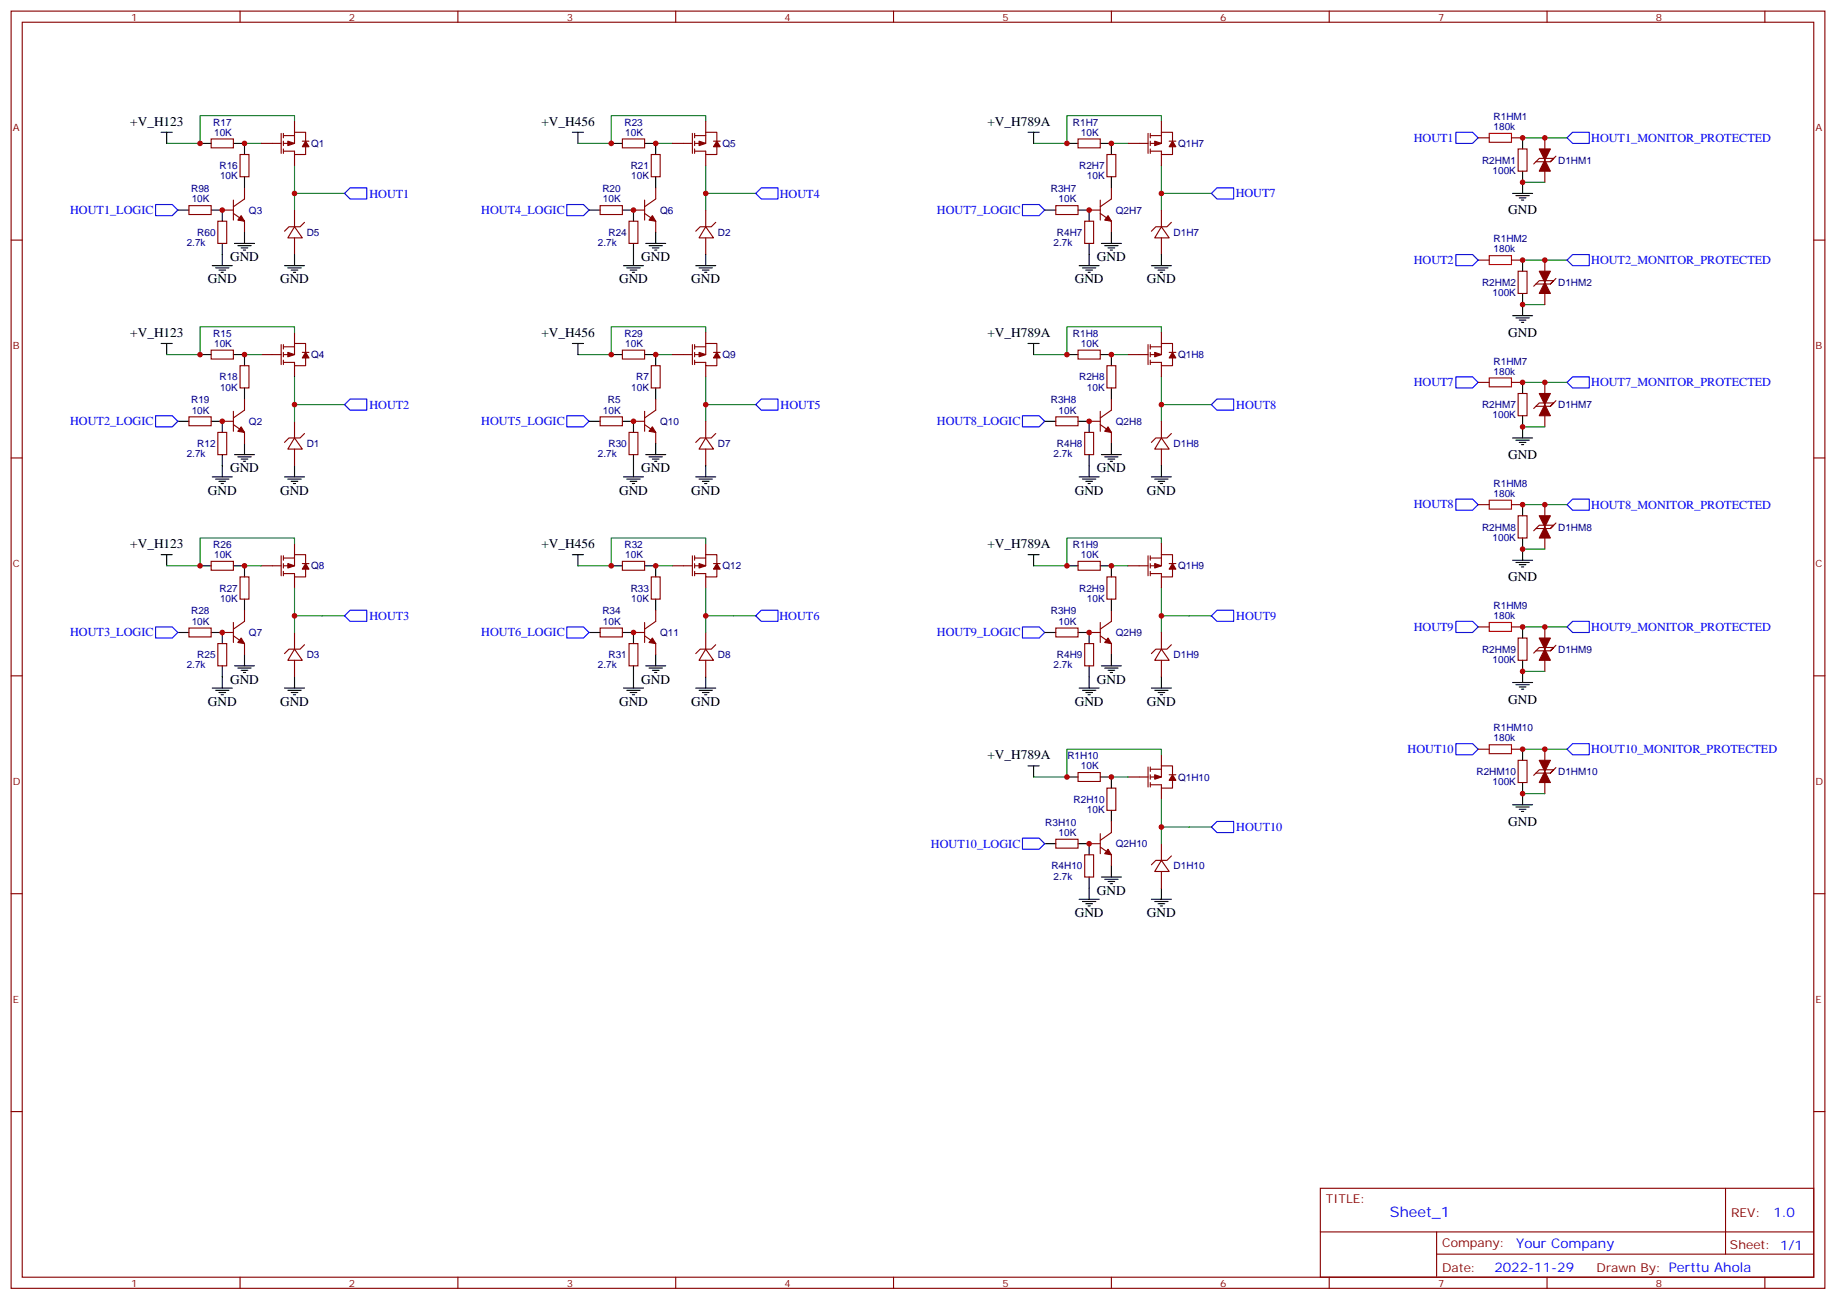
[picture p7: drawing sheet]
<svg xmlns="http://www.w3.org/2000/svg" width="583mm" height="413mm" viewBox="0 0 583 413" stroke-linecap="round" stroke-linejoin="round" font-family="sans-serif">
<g fill="none" stroke="#870000" stroke-width=".35">
<path d="M3.5 3.5h575.8v405.4h-575.8zM7.1 7.1h568.6v398.2h-568.6zM76.2 3.5v3.6M145.3 3.5v3.6M214.5 3.5v3.6M283.6 3.5v3.6M352.8 3.5v3.6M421.9 3.5v3.6M491.1 3.5v3.6M560.2 3.5v3.6M93.5 38.5v3.5M224 38.5v3.5"/>
<path d="M368.7 38.5v3.5M67 44.1h7.1v2.8h-7.1zM76.2 49h2.8v7.1h-2.8zM77.6 59.6v3.5l-3.5 2.5M82.9 45.5h6.4M89.3 42.3v6.4M90 42.3v1.4M90 44.8v1.4M90 47.3v1.4M90 43h3.5M93.5 42h3.5v2.8M93.5 42v3.5h-3.5"/>
<path d="M93.5 49v3.6M96 44.8h2.1M97 46.6v2.4h-3.5v-1h-3.5M197.6 44.1h7v2.8h-7zM206.7 49h2.8v7.1h-2.8zM208.1 59.6v3.5l-3.5 2.5M213.4 45.5h6.4M219.8 42.3v6.4M220.5 42.3v1.4M220.5 44.8v1.4M220.5 47.3v1.4M220.5 43h3.5"/>
<path d="M224 42h3.5v2.8M224 42v3.5h-3.5M224 49v3.6M226.5 44.8h2.1M227.5 46.6v2.4h-3.5v-1h-3.5M342.2 44.1h7v2.8h-7zM351.4 49h2.8v7.1h-2.8zM352.8 59.6v3.5l-3.6 2.5M358.1 45.5h6.3M364.4 42.3v6.4M365.1 43h3.6M365.1 42.3v1.4"/>
<path d="M365.1 44.8v1.4M365.1 47.3v1.4M368.7 42h3.5v2.8M368.7 42v3.5h-3.6M368.7 49v3.6M371.1 44.8h2.1M372.2 46.6v2.4h-3.5v-1h-3.6M469.2 43.7h3.5M479.8 43.7h3.5M481.9 47.3h2.8v7h-2.8zM490.4 43.7v3.6M490.4 54.3v3.6"/>
<path d="M492.1 51.3l1.1-1-1.1 1h-4.6l-.7 .7M493.9 49.6l-.7 .7h-4.6l-1.1 1M3.5 76.2h3.6M60 65.3h7v2.8h-7zM69.1 70.2h2.9v7.1h-2.9zM70.6 66.7h3.5M74.1 67.7l3.5 2.5v3.5M74.1 63.5v6.3M93.5 72l2.5 3.5h-4.6zM93.5 66.7v5.3M93.5 75.5v5.3M96.7 70.6l-1.5 1.4h-3.5l-1.4 1.4"/>
<path d="M190.5 65.3h7.1v2.8h-7.1zM199.7 70.2h2.8v7.1h-2.8zM201.1 66.7h3.5M204.6 67.7l3.5 2.5v3.5M204.6 63.5v6.3M224 72l2.5 3.5h-4.6zM224 66.7v5.3M224 75.5v5.3M227.2 70.6l-1.4 1.4h-3.6l-1.4 1.4M335.1 65.3h7.1v2.8h-7.1zM344.3 70.2h2.8v7.1h-2.8zM345.7 66.7h3.5"/>
<path d="M349.2 67.7l3.6 2.5v3.5M349.2 63.5v6.3M368.7 72l2.4 3.5h-4.6zM368.7 66.7v5.3M368.7 75.5v5.3M371.8 70.6l-1.4 1.4h-3.5l-1.4 1.4M575.7 76.2h3.6M469.2 82.5h3.5M479.8 82.5h3.5M481.9 86.1h2.8v7h-2.8zM490.4 82.5v3.6M490.4 93.1v3.6"/>
<path d="M492.1 90.1l1.1-1-1.1 1h-4.6l-.7 .7M493.9 88.4l-.7 .7h-4.6l-1.1 1M67 111.1h7.1v2.8h-7.1zM76.2 116.1h2.8v7h-2.8zM82.9 112.5h6.4M89.3 109.4v6.3M90 110.1h3.5M90 109.4v1.4M90 111.8v1.4M90 114.3v1.4M93.5 109h3.5v2.8M93.5 109v3.5h-3.5"/>
<path d="M93.5 105.5v3.5M93.5 116.1v3.5M96 111.8h2.1M97 113.6v2.5h-3.5v-1.1h-3.5M197.6 111.1h7v2.8h-7zM206.7 116.1h2.8v7h-2.8zM213.4 112.5h6.4M219.8 109.4v6.3M220.5 109.4v1.4M220.5 111.8v1.4M220.5 114.3v1.4M220.5 110.1h3.5"/>
<path d="M224 109h3.5v2.8M224 109v3.5h-3.5M224 105.5v3.5M224 116.1v3.5M226.5 111.8h2.1M227.5 113.6v2.5h-3.5v-1.1h-3.5M342.2 111.1h7v2.8h-7zM351.4 116.1h2.8v7h-2.8zM358.1 112.5h6.3M364.4 109.4v6.3M365.1 110.1h3.6M365.1 109.4v1.4"/>
<path d="M365.1 111.8v1.4M365.1 114.3v1.4M368.7 109h3.5v2.8M368.7 109v3.5h-3.6M368.7 105.5v3.5M368.7 116.1v3.5M371.1 111.8h2.1M372.2 113.6v2.5h-3.5v-1.1h-3.6M60 132.3h7v2.8h-7zM69.1 137.2h2.9v7.1h-2.9zM70.6 133.7h3.5M74.1 134.8l3.5 2.4v3.6"/>
<path d="M74.1 130.5v6.4M77.6 126.6v3.6l-3.5 2.4M93.5 139l2.5 3.5h-4.6zM93.5 133.7v5.3M96.7 137.6l-1.5 1.4h-3.5l-1.4 1.4M190.5 132.3h7.1v2.8h-7.1zM199.7 137.2h2.8v7.1h-2.8zM201.1 133.7h3.5M204.6 134.8l3.5 2.4v3.6M204.6 130.5v6.4M208.1 126.6v3.6l-3.5 2.4M224 139l2.5 3.5h-4.6z"/>
<path d="M224 133.7v5.3M227.2 137.6l-1.4 1.4h-3.6l-1.4 1.4M335.1 132.3h7.1v2.8h-7.1zM344.3 137.2h2.8v7.1h-2.8zM345.7 133.7h3.5M349.2 134.8l3.6 2.4v3.6M349.2 130.5v6.4M352.8 126.6v3.6l-3.6 2.4M368.7 139l2.4 3.5h-4.6zM368.7 133.7v5.3M371.8 137.6l-1.4 1.4h-3.5l-1.4 1.4M469.2 121.4h3.5"/>
<path d="M479.8 121.4h3.5M481.9 124.9h2.8v7h-2.8zM490.4 121.4v3.5M490.4 131.9v3.6M492.1 128.9l1.1-1-1.1 1h-4.6l-.7 .7M493.9 127.2l-.7 .7h-4.6l-1.1 1M3.5 145.3h3.6M93.5 142.5v5.3M224 142.5v5.3M368.7 142.5v5.3M575.7 145.3h3.6M67 178.2h7.1v2.8h-7.1z"/>
<path d="M82.9 179.6h6.4M89.3 176.4v6.3M90 177.1h3.5M90 176.4v1.4M90 178.9v1.4M93.5 176h3.5v2.9M93.5 176v3.6h-3.5M93.5 172.5v3.5M96 178.9h2.1M197.6 178.2h7v2.8h-7zM213.4 179.6h6.4M219.8 176.4v6.3"/>
<path d="M220.5 177.1h3.5M220.5 176.4v1.4M220.5 178.9v1.4M224 176h3.5v2.9M224 176v3.6h-3.5M224 172.5v3.5M226.5 178.9h2.1M342.2 178.2h7v2.8h-7zM358.1 179.6h6.3M364.4 176.4v6.3M365.1 177.1h3.6M365.1 176.4v1.4"/>
<path d="M365.1 178.9v1.4M368.7 176h3.5v2.9M368.7 176v3.6h-3.6M368.7 172.5v3.5M371.1 178.9h2.1M469.2 160.2h3.5M479.8 160.2h3.5M481.9 163.7h2.8v7h-2.8zM490.4 160.2v3.5M490.4 170.7v3.6M492.1 167.7l1.1-1-1.1 1h-4.6l-.7 .8M493.9 166l-.7 .7h-4.6l-1.1 1"/>
<path d="M60 199.3h7v2.8h-7zM74.1 197.6v6.3M76.2 183.1h2.8v7h-2.8zM77.6 193.7v3.5l-3.5 2.5M90 181.3v1.4M93.5 183.1v3.5M97 180.6v2.5h-3.5v-1.1h-3.5M190.5 199.3h7.1v2.8h-7.1zM204.6 197.6v6.3M206.7 183.1h2.8v7h-2.8zM208.1 193.7v3.5l-3.5 2.5M220.5 181.3v1.4"/>
<path d="M224 183.1v3.5M227.5 180.6v2.5h-3.5v-1.1h-3.5M335.1 199.3h7.1v2.8h-7.1zM349.2 197.6v6.3M351.4 183.1h2.8v7h-2.8zM352.8 193.7v3.5l-3.6 2.5M365.1 181.3v1.4M368.7 183.1v3.5M372.2 180.6v2.5h-3.5v-1.1h-3.6M469.2 199h3.5M479.8 199h3.5M490.4 199v3.5"/>
<path d="M3.5 214.5h3.6M69.1 204.3h2.9v7h-2.9zM70.6 200.7h3.5M74.1 201.8l3.5 2.5v3.5M93.5 206l2.5 3.5h-4.6zM93.5 200.7v5.3M93.5 209.5v5.3M96.7 204.6l-1.5 1.4h-3.5l-1.4 1.4M199.7 204.3h2.8v7h-2.8zM201.1 200.7h3.5M204.6 201.8l3.5 2.5v3.5M224 206l2.5 3.5h-4.6z"/>
<path d="M224 200.7v5.3M224 209.5v5.3M227.2 204.6l-1.4 1.4h-3.6l-1.4 1.4M344.3 204.3h2.8v7h-2.8zM345.7 200.7h3.5M349.2 201.8l3.6 2.5v3.5M368.7 206l2.4 3.5h-4.6zM368.7 200.7v5.3M368.7 209.5v5.3M371.8 204.6l-1.4 1.4h-3.5l-1.4 1.4M481.9 202.5h2.8v7h-2.8zM490.4 209.5v3.6"/>
<path d="M492.1 206.6l1.1-1.1-1.1 1.1h-4.6l-.7 .7M493.9 204.8l-.7 .7h-4.6l-1.1 1.1M575.7 214.5h3.6M368.7 239.5v3.6M469.2 237.8h3.5M479.8 237.8h3.5M490.4 237.8v3.5M342.2 245.2h7v2.8h-7zM351.4 250.1h2.8v7.1h-2.8zM358.1 246.6h6.3M364.4 243.4v6.4M365.1 243.4v1.4"/>
<path d="M365.1 245.9v1.4M365.1 248.4v1.4M365.1 244.1h3.6M368.7 243.1h3.5v2.8M368.7 243.1v3.5h-3.6M368.7 250.1v3.5M371.1 245.9h2.1M372.2 247.6v2.5h-3.5v-1h-3.6M481.9 241.3h2.8v7.1h-2.8zM490.4 248.4v3.5M492.1 245.4l1.1-1.1-1.1 1.1h-4.6l-.7 .7M493.9 243.6l-.7 .7h-4.6l-1.1 1.1"/>
<path d="M335.1 266.3h7.1v2.9h-7.1zM344.3 271.3h2.8v7h-2.8zM345.7 267.8h3.5M349.2 268.8l3.6 2.5v3.5M349.2 264.6v6.3M352.8 260.7v3.5l-3.6 2.5M368.7 273l2.4 3.6h-4.6zM368.7 267.8v5.2M368.7 276.6v5.3M371.8 271.6l-1.4 1.4h-3.5l-1.4 1.5M3.5 283.6h3.6M575.7 283.6h3.6"/>
<path d="M3.5 352.8h3.6M575.7 352.8h3.6M419.1 377.1h156.6v28.2h-156.6zM547.7 377.1v20.9M419.1 391h156.5M456 398h119.6M456 391v14.1M76.2 405.3v3.6M145.3 405.3v3.6M214.5 405.3v3.6M283.6 405.3v3.6M352.8 405.3v3.6"/>
<path d="M421.9 405.3v3.6M491.1 405.3v3.6M560.2 405.3v3.6"/>
</g>
<g fill="none" stroke="#000" stroke-width=".35">
<path d="M51.2 42h3.5M52.9 42v3.5M63.5 45.5h3.5M74.1 45.5h3.5v3.5M77.6 56.1v3.5M181.7 42h3.5M183.4 42v3.5M194 45.5h3.6M204.6 45.5h3.5v3.5M208.1 56.1v3.5M326.3 42h3.5M328.1 42v3.5"/>
<path d="M338.7 45.5h3.5M349.2 45.5h3.6v3.5M352.8 56.1v3.5M483.3 43.7v3.6M483.3 54.3v7.1M56.4 66.7h3.6M67 66.7h3.6v3.5M70.6 77.3v7M74.4 77.3h6.4M75.5 78h4.2M76.6 78.7h2.1M77.3 79.4h.7"/>
<path d="M77.6 73.7v3.6M187 66.7h3.5M197.6 66.7h3.5v3.5M201.1 77.3v7M205 77.3h6.3M206 78h4.3M207.1 78.7h2.1M207.8 79.4h.7M208.1 73.7v3.6M331.6 66.7h3.5M342.2 66.7h3.5v3.5M345.7 77.3v7"/>
<path d="M349.6 77.3h6.4M350.7 78h4.2M351.7 78.7h2.1M352.4 79.4h.7M352.8 73.7v3.6M480.1 61.4h6.4M481.2 62.1h4.2M482.2 62.8h2.2M483 63.5h.7M67.4 84.3h6.3M68.4 85h4.3M69.5 85.7h2.1"/>
<path d="M70.2 86.4h.7M90.3 84.3h6.4M91.4 85h4.2M92.4 85.7h2.1M93.1 86.4h.7M93.5 80.8v3.5M197.9 84.3h6.4M199 85h4.2M200 85.7h2.1M200.7 86.4h.7M220.8 84.3h6.4M221.9 85h4.2"/>
<path d="M223 85.7h2.1M223.7 86.4h.7M224 80.8v3.5M342.5 84.3h6.4M343.6 85h4.2M344.7 85.7h2.1M345.4 86.4h.7M365.5 84.3h6.3M366.5 85h4.3M367.6 85.7h2.1M368.3 86.4h.7M368.7 80.8v3.5"/>
<path d="M483.3 82.5v3.6M483.3 93.1v7.1M51.2 109h3.5M52.9 109v3.5M63.5 112.5h3.5M74.1 112.5h3.5v3.6M181.7 109h3.5M183.4 109v3.5M194 112.5h3.6M204.6 112.5h3.5v3.6M326.3 109h3.5M328.1 109v3.5"/>
<path d="M338.7 112.5h3.5M349.2 112.5h3.6v3.6M480.1 100.2h6.4M481.2 100.9h4.2M482.2 101.6h2.2M483 102.3h.7M56.4 133.7h3.6M67 133.7h3.6v3.5M77.6 123.1v3.5M187 133.7h3.5M197.6 133.7h3.5v3.5M208.1 123.1v3.5"/>
<path d="M331.6 133.7h3.5M342.2 133.7h3.5v3.5M352.8 123.1v3.5M480.1 139h6.4M481.2 139.7h4.2M483.3 121.4v3.5M483.3 131.9v7.1M67.4 151.3h6.3M68.4 152h4.3M69.5 152.8h2.1M70.2 153.5h.7M70.6 144.3v7"/>
<path d="M74.4 144.3h6.4M75.5 145h4.2M76.6 145.7h2.1M77.3 146.4h.7M77.6 140.8v3.5M90.3 151.3h6.4M91.4 152h4.2M92.4 152.8h2.1M93.1 153.5h.7M93.5 147.8v3.5M197.9 151.3h6.4M199 152h4.2"/>
<path d="M200 152.8h2.1M200.7 153.5h.7M201.1 144.3v7M205 144.3h6.3M206 145h4.3M207.1 145.7h2.1M207.8 146.4h.7M208.1 140.8v3.5M220.8 151.3h6.4M221.9 152h4.2M223 152.8h2.1M223.7 153.5h.7"/>
<path d="M224 147.8v3.5M342.5 151.3h6.4M343.6 152h4.2M344.7 152.8h2.1M345.4 153.5h.7M345.7 144.3v7M349.6 144.3h6.4M350.7 145h4.2M351.7 145.7h2.1M352.4 146.4h.7M352.8 140.8v3.5M365.5 151.3h6.3"/>
<path d="M366.5 152h4.3M367.6 152.8h2.1M368.3 153.5h.7M368.7 147.8v3.5M482.2 140.4h2.2M483 141.1h.7M51.2 176h3.5M52.9 176v3.6M63.5 179.6h3.5M74.1 179.6h3.5v3.5M181.7 176h3.5M183.4 176v3.6"/>
<path d="M194 179.6h3.6M204.6 179.6h3.5v3.5M326.3 176h3.5M328.1 176v3.6M338.7 179.6h3.5M349.2 179.6h3.6v3.5M480.1 177.8h6.4M481.2 178.5h4.2M482.2 179.2h2.2M483 179.9h.7M483.3 160.2v3.5M483.3 170.7v7.1"/>
<path d="M77.6 190.1v3.6M208.1 190.1v3.6M352.8 190.1v3.6M483.3 199v3.5M56.4 200.7h3.6M67 200.7h3.6v3.6M67.4 218.4h6.3M68.4 219.1h4.3M69.5 219.8h2.1M70.6 211.3v7.1M74.4 211.3h6.4M75.5 212h4.2"/>
<path d="M76.6 212.7h2.1M77.3 213.4h.7M77.6 207.8v3.5M90.3 218.4h6.4M91.4 219.1h4.2M92.4 219.8h2.1M93.5 214.8v3.6M187 200.7h3.5M197.6 200.7h3.5v3.6M197.9 218.4h6.4M199 219.1h4.2M200 219.8h2.1"/>
<path d="M201.1 211.3v7.1M205 211.3h6.3M206 212h4.3M207.1 212.7h2.1M207.8 213.4h.7M208.1 207.8v3.5M220.8 218.4h6.4M221.9 219.1h4.2M223 219.8h2.1M224 214.8v3.6M331.6 200.7h3.5M342.2 200.7h3.5v3.6"/>
<path d="M342.5 218.4h6.4M343.6 219.1h4.2M344.7 219.8h2.1M345.7 211.3v7.1M349.6 211.3h6.4M350.7 212h4.2M351.7 212.7h2.1M352.4 213.4h.7M352.8 207.8v3.5M365.5 218.4h6.3M366.5 219.1h4.3M367.6 219.8h2.1"/>
<path d="M368.7 214.8v3.6M480.1 216.6h6.4M481.2 217.3h4.2M482.2 218h2.2M483 218.7h.7M483.3 209.5v7.1M70.2 220.5h.7M93.1 220.5h.7M200.7 220.5h.7M223.7 220.5h.7M345.4 220.5h.7M368.3 220.5h.7"/>
<path d="M483.3 237.8v3.5M326.3 243.1h3.5M328.1 243.1v3.5M338.7 246.6h3.5M349.2 246.6h3.6v3.5M352.8 257.2v3.5M480.1 255.4h6.4M481.2 256.1h4.2M482.2 256.8h2.2M483 257.5h.7M483.3 248.4v7M331.6 267.8h3.5"/>
<path d="M342.2 267.8h3.5v3.5M345.7 278.3v7.1M349.6 278.3h6.4M350.7 279h4.2M351.7 279.8h2.1M352.8 274.8v3.5M342.5 285.4h6.4M343.6 286.1h4.2M344.7 286.8h2.1M345.4 287.5h.7M352.4 280.5h.7M365.5 285.4h6.3"/>
<path d="M366.5 286.1h4.3M367.6 286.8h2.1M368.3 287.5h.7M368.7 281.9v3.5"/>
</g>
<g fill="none" stroke="#008700" stroke-width=".35">
<path d="M93.5 38.5v-1.8h-30v8.8h-10.6M224 38.5v-1.8h-30v8.8h-10.6M368.7 38.5v-1.8h-30v8.8h-10.6M77.6 45.5h5.3M93.5 52.6v14.1M208.1 45.5h5.3M224 52.6v14.1M352.8 45.5h5.3M368.7 52.6v14.1M483.3 43.7h14.1M483.3 57.9h7.1M93.5 61.4h15.9"/>
<path d="M224 61.4h15.9M368.7 61.4h15.8M483.3 96.7h7.1M483.3 82.5h14.1M77.6 112.5h5.3M93.5 105.5v-1.8h-30v8.8h-10.6M93.5 119.6v14.1M208.1 112.5h5.3M224 105.5v-1.8h-30v8.8h-10.6M224 119.6v14.1M352.8 112.5h5.3M368.7 105.5v-1.8h-30v8.8h-10.6"/>
<path d="M368.7 119.6v14.1M93.5 128.4h15.9M224 128.4h15.9M368.7 128.4h15.8M483.3 121.4h14.1M483.3 135.5h7.1M77.6 179.6h5.3M93.5 172.5v-1.8h-30v8.9h-10.6M208.1 179.6h5.3M224 172.5v-1.8h-30v8.9h-10.6M352.8 179.6h5.3M368.7 172.5v-1.8h-30v8.9h-10.6"/>
<path d="M483.3 160.2h14.1M483.3 174.3h7.1M93.5 195.4h15.9M93.5 186.6v14.1M224 195.4h15.9M224 186.6v14.1M368.7 195.4h15.8M368.7 186.6v14.1M483.3 199h14.1M483.3 213.1h7.1M368.7 239.5v-1.7h-30v8.8h-10.6M483.3 237.8h14.1"/>
<path d="M352.8 246.6h5.3M368.7 253.6v14.2M483.3 251.9h7.1M368.7 262.5h15.8"/>
</g>
<g fill="#870000" stroke="#870000" stroke-width=".35">
<path d="M221.9 178.9l2.1 .7-2.1 .7z"/>
<path d="M227.5 178.9l1.1 1.7h-2.1z"/>
<path d="M207.1 202.5l1 1.8-2.1-.4z"/>
<path d="M207.1 135.5l1 1.7-2.1-.3z"/>
<path d="M221.9 111.8l2.1 .7-2.1 .7z"/>
<path d="M227.5 111.8l1.1 1.8h-2.1z"/>
<path d="M91.4 178.9l2.1 .7-2.1 .7z"/>
<path d="M97 178.9l1.1 1.7h-2.1z"/>
<path d="M76.6 202.5l1 1.8-2.1-.4z"/>
<path d="M207.1 68.4l1 1.8-2.1-.4z"/>
<path d="M221.9 44.8l2.1 .7-2.1 .7z"/>
<path d="M227.5 44.8l1.1 1.8h-2.1z"/>
<path d="M91.4 111.8l2.1 .7-2.1 .7z"/>
<path d="M97 111.8l1.1 1.8h-2.1z"/>
<path d="M76.6 135.5l1 1.7-2.1-.3z"/>
<path d="M76.6 68.4l1 1.8-2.1-.4z"/>
<path d="M91.4 44.8l2.1 .7-2.1 .7z"/>
<path d="M97 44.8l1.1 1.8h-2.1z"/>
<path d="M351.7 68.4l1.1 1.8-2.1-.4z"/>
<path d="M366.5 44.8l2.2 .7-2.2 .7z"/>
<path d="M372.2 44.8l1 1.8h-2.1z"/>
<path d="M351.7 135.5l1.1 1.7-2.1-.3z"/>
<path d="M366.5 111.8l2.2 .7-2.2 .7z"/>
<path d="M372.2 111.8l1 1.8h-2.1z"/>
<path d="M351.7 202.5l1.1 1.8-2.1-.4z"/>
<path d="M366.5 178.9l2.2 .7-2.2 .7z"/>
<path d="M372.2 178.9l1 1.7h-2.1z"/>
<path d="M366.5 245.9l2.2 .7-2.2 .7z"/>
<path d="M372.2 245.9l1 1.7h-2.1z"/>
<path d="M351.7 269.5l1.1 1.8-2.1-.4z"/>
<path d="M490.4 89.6l1.7 3.5h-3.5z"/>
<path d="M488.6 86.1h3.5l-1.7 3.5z"/>
<path d="M490.4 50.8l1.7 3.5h-3.5z"/>
<path d="M488.6 47.3h3.5l-1.7 3.5z"/>
<path d="M490.4 128.4l1.7 3.5h-3.5z"/>
<path d="M488.6 124.9h3.5l-1.7 3.5z"/>
<path d="M490.4 167.2l1.7 3.5h-3.5z"/>
<path d="M488.6 163.7h3.5l-1.7 3.5z"/>
<path d="M490.4 206l1.7 3.5h-3.5z"/>
<path d="M488.6 202.5h3.5l-1.7 3.5z"/>
<path d="M490.4 244.8l1.7 3.6h-3.5z"/>
<path d="M488.6 241.3h3.5l-1.7 3.5z"/>
</g>
<g fill="none" stroke="#00f" stroke-width=".35">
<path d="M241.7 59.6h5.2v3.5h-5.2l-1.8-1.7zM462.1 42h5.3l1.8 1.7-1.8 1.8h-5.3zM499.2 42h5.3v3.5h-5.3l-1.8-1.8zM49.4 64.9h5.3l1.7 1.8-1.7 1.7h-5.3zM109.4 61.4l1.7-1.8h5.3v3.5h-5.3zM179.9 64.9h5.3l1.8 1.8-1.8 1.7h-5.3zM324.6 64.9h5.2l1.8 1.8-1.8 1.7h-5.2zM384.5 61.4l1.8-1.8h5.3v3.5h-5.3zM462.1 80.8h5.3l1.8 1.7-1.8 1.8h-5.3zM499.2 80.8h5.3v3.5h-5.3l-1.8-1.8zM462.1 119.6h5.3l1.8 1.8-1.8 1.7h-5.3zM499.2 119.6h5.3v3.5h-5.3l-1.8-1.7z"/>
<path d="M49.4 131.9h5.3l1.7 1.8-1.7 1.8h-5.3zM109.4 128.4l1.7-1.8h5.3v3.6h-5.3zM179.9 131.9h5.3l1.8 1.8-1.8 1.8h-5.3zM239.9 128.4l1.8-1.8h5.2v3.6h-5.2zM324.6 131.9h5.2l1.8 1.8-1.8 1.8h-5.2zM384.5 128.4l1.8-1.8h5.3v3.6h-5.3zM462.1 158.4h5.3l1.8 1.8-1.8 1.7h-5.3zM499.2 158.4h5.3v3.5h-5.3l-1.8-1.7zM49.4 199h5.3l1.7 1.7-1.7 1.8h-5.3zM109.4 195.4l1.7-1.7h5.3v3.5h-5.3zM179.9 199h5.3l1.8 1.7-1.8 1.8h-5.3zM239.9 195.4l1.8-1.7h5.2v3.5h-5.2z"/>
<path d="M324.6 199h5.2l1.8 1.7-1.8 1.8h-5.2zM384.5 195.4l1.8-1.7h5.3v3.5h-5.3zM462.1 197.2h5.3l1.8 1.8-1.8 1.7h-5.3zM499.2 197.2h5.3v3.5h-5.3l-1.8-1.7zM462.1 236h5.3l1.8 1.8-1.8 1.7h-5.3zM499.2 236h5.3v3.5h-5.3l-1.8-1.7zM324.6 266h5.2l1.8 1.8-1.8 1.7h-5.2zM384.5 262.5l1.8-1.8h5.3v3.5h-5.3z"/>
</g>
<path d="M472.7 42.3h7.1v2.9h-7.1zM472.7 81.1h7.1v2.9h-7.1zM472.7 119.9h7.1v2.9h-7.1zM472.7 158.7h7.1v2.9h-7.1zM472.7 197.6h7.1v2.8h-7.1zM472.7 236.4h7.1v2.8h-7.1z" fill="none" stroke="#a10000" stroke-width=".35"/>
<g fill="#c00">
<circle cx="224" cy="195.4" r=".88"/>
<circle cx="224" cy="128.4" r=".88"/>
<circle cx="224" cy="61.4" r=".88"/>
<circle cx="93.5" cy="195.4" r=".88"/>
<circle cx="93.5" cy="128.4" r=".88"/>
<circle cx="93.5" cy="61.4" r=".88"/>
<circle cx="208.1" cy="179.6" r=".88"/>
<circle cx="194" cy="179.6" r=".88"/>
<circle cx="194" cy="112.5" r=".88"/>
<circle cx="208.1" cy="112.5" r=".88"/>
<circle cx="77.6" cy="179.6" r=".88"/>
<circle cx="63.5" cy="179.6" r=".88"/>
<circle cx="194" cy="45.5" r=".88"/>
<circle cx="208.1" cy="45.5" r=".88"/>
<circle cx="77.6" cy="112.5" r=".88"/>
<circle cx="63.5" cy="112.5" r=".88"/>
<circle cx="63.5" cy="45.5" r=".88"/>
<circle cx="77.6" cy="45.5" r=".88"/>
<circle cx="70.6" cy="66.7" r=".88"/>
<circle cx="70.6" cy="133.7" r=".88"/>
<circle cx="201.1" cy="66.7" r=".88"/>
<circle cx="70.6" cy="200.7" r=".88"/>
<circle cx="201.1" cy="133.7" r=".88"/>
<circle cx="201.1" cy="200.7" r=".88"/>
<circle cx="368.7" cy="61.4" r=".88"/>
<circle cx="338.7" cy="45.5" r=".88"/>
<circle cx="352.8" cy="45.5" r=".88"/>
<circle cx="345.7" cy="66.7" r=".88"/>
<circle cx="368.7" cy="128.4" r=".88"/>
<circle cx="338.7" cy="112.5" r=".88"/>
<circle cx="352.8" cy="112.5" r=".88"/>
<circle cx="345.7" cy="133.7" r=".88"/>
<circle cx="368.7" cy="195.4" r=".88"/>
<circle cx="338.7" cy="179.6" r=".88"/>
<circle cx="352.8" cy="179.6" r=".88"/>
<circle cx="345.7" cy="200.7" r=".88"/>
<circle cx="345.7" cy="267.8" r=".88"/>
<circle cx="352.8" cy="246.6" r=".88"/>
<circle cx="338.7" cy="246.6" r=".88"/>
<circle cx="368.7" cy="262.5" r=".88"/>
<circle cx="483.3" cy="96.7" r=".88"/>
<circle cx="483.3" cy="82.5" r=".88"/>
<circle cx="490.4" cy="82.5" r=".88"/>
<circle cx="490.4" cy="43.7" r=".88"/>
<circle cx="483.3" cy="43.7" r=".88"/>
<circle cx="483.3" cy="57.9" r=".88"/>
<circle cx="490.4" cy="121.4" r=".88"/>
<circle cx="483.3" cy="121.4" r=".88"/>
<circle cx="483.3" cy="135.5" r=".88"/>
<circle cx="490.4" cy="160.2" r=".88"/>
<circle cx="483.3" cy="160.2" r=".88"/>
<circle cx="483.3" cy="174.3" r=".88"/>
<circle cx="490.4" cy="199" r=".88"/>
<circle cx="483.3" cy="199" r=".88"/>
<circle cx="483.3" cy="213.1" r=".88"/>
<circle cx="490.4" cy="237.8" r=".88"/>
<circle cx="483.3" cy="237.8" r=".88"/>
<circle cx="483.3" cy="251.9" r=".88"/>
</g>
<text font-size="4.6" fill="#00f" x="441.2" y="386.1">Sheet_1</text>
<g font-size="4.2">
<text x="41.3" y="39.8">+V_H123</text>
<text x="171.9" y="39.8">+V_H456</text>
<text x="313.4" y="39.8">+V_H789A</text>
<text x="478.7" y="68.1">GND</text>
<text x="73" y="82.9">GND</text>
<text x="203.6" y="82.9">GND</text>
<text x="348.2" y="82.9">GND</text>
<text x="66" y="90">GND</text>
<text x="88.9" y="90">GND</text>
<text x="196.5" y="90">GND</text>
<text x="219.4" y="90">GND</text>
<text x="341.1" y="90">GND</text>
<text x="364.1" y="90">GND</text>
<text x="41.3" y="106.9">+V_H123</text>
<text x="171.9" y="106.9">+V_H456</text>
<text x="313.4" y="106.9">+V_H789A</text>
<text x="478.7" y="106.9">GND</text>
<text x="73" y="149.9">GND</text>
<text x="203.6" y="149.9">GND</text>
<text x="348.2" y="149.9">GND</text>
<text x="478.7" y="145.7">GND</text>
<text x="66" y="157">GND</text>
<text x="88.9" y="157">GND</text>
<text x="196.5" y="157">GND</text>
<text x="219.4" y="157">GND</text>
<text x="341.1" y="157">GND</text>
<text x="364.1" y="157">GND</text>
<text x="41.3" y="173.9">+V_H123</text>
<text x="171.9" y="173.9">+V_H456</text>
<text x="313.4" y="173.9">+V_H789A</text>
<text x="478.7" y="184.5">GND</text>
<text x="73" y="217">GND</text>
<text x="203.6" y="217">GND</text>
<text x="348.2" y="217">GND</text>
<text x="66" y="224">GND</text>
<text x="88.9" y="224">GND</text>
<text x="196.5" y="224">GND</text>
<text x="219.4" y="224">GND</text>
<text x="341.1" y="224">GND</text>
<text x="364.1" y="224">GND</text>
<text x="478.7" y="223.3">GND</text>
<text x="313.4" y="240.9">+V_H789A</text>
<text x="478.7" y="262.1">GND</text>
<text x="348.2" y="284">GND</text>
<text x="341.1" y="291">GND</text>
<text x="364.1" y="291">GND</text>
</g>
<g font-size="4.2" fill="#00f">
<text x="562.9" y="386.4">1.0</text>
<text x="481.3" y="395.9">Your Company</text>
<text x="474.4" y="403.7">2022-11-29</text>
</g>
<g font-size="3.9" fill="#00f">
<text x="448.7" y="44.9">HOUT1</text>
<text x="505.1" y="45">HOUT1_MONITOR_PROTECTED</text>
<text x="117.2" y="62.7">HOUT1</text>
<text x="247.5" y="62.7">HOUT4</text>
<text x="392.2" y="62.6">HOUT7</text>
<text x="22.3" y="68">HOUT1_LOGIC</text>
<text x="152.8" y="67.9">HOUT4_LOGIC</text>
<text x="297.4" y="67.9">HOUT7_LOGIC</text>
<text x="448.7" y="83.7">HOUT2</text>
<text x="505.1" y="83.8">HOUT2_MONITOR_PROTECTED</text>
<text x="448.7" y="122.5">HOUT7</text>
<text x="505.1" y="122.7">HOUT7_MONITOR_PROTECTED</text>
<text x="117.2" y="129.7">HOUT2</text>
<text x="247.8" y="129.7">HOUT5</text>
<text x="392.4" y="129.7">HOUT8</text>
<text x="22.3" y="134.9">HOUT2_LOGIC</text>
<text x="152.8" y="134.9">HOUT5_LOGIC</text>
<text x="297.4" y="134.9">HOUT8_LOGIC</text>
<text x="448.7" y="161.3">HOUT8</text>
<text x="505.1" y="161.5">HOUT8_MONITOR_PROTECTED</text>
<text x="117.2" y="196.8">HOUT3</text>
<text x="247.4" y="196.7">HOUT6</text>
<text x="392.4" y="196.8">HOUT9</text>
<text x="22.3" y="201.9">HOUT3_LOGIC</text>
<text x="152.8" y="201.9">HOUT6_LOGIC</text>
<text x="297.4" y="201.9">HOUT9_LOGIC</text>
<text x="448.7" y="200.1">HOUT9</text>
<text x="505.1" y="200.3">HOUT9_MONITOR_PROTECTED</text>
<text x="446.8" y="238.9">HOUT10</text>
<text x="505.1" y="239.1">HOUT10_MONITOR_PROTECTED</text>
<text x="392.4" y="263.8">HOUT10</text>
<text x="295.5" y="269">HOUT10_LOGIC</text>
</g>
<g font-size="3.9" fill="#800">
<text x="420.9" y="381.7">TITLE:</text>
<text x="549.5" y="386.4">REV:</text>
<text x="457.8" y="395.9">Company:</text>
<text x="549.1" y="396.5">Sheet: 1/1</text>
<text x="457.8" y="403.6">Date:</text>
<text x="506.8" y="403.7">Drawn By: Perttu Ahola</text>
</g>
<g font-size="3.2" fill="#800">
<text x="41.6" y="6.5">1</text>
<text x="110.8" y="6.5">2</text>
<text x="179.9" y="6.5">3</text>
<text x="249.1" y="6.5">4</text>
<text x="318.2" y="6.5">5</text>
<text x="387.3" y="6.5">6</text>
<text x="456.5" y="6.5">7</text>
<text x="525.6" y="6.5">8</text>
<text x="4.1" y="41.6">A</text>
<text x="576.3" y="41.6">A</text>
<text x="4.1" y="110.8">B</text>
<text x="576.3" y="110.8">B</text>
<text x="4.1" y="179.9">C</text>
<text x="576.3" y="179.9">C</text>
<text x="4.1" y="249.1">D</text>
<text x="576.3" y="249.1">D</text>
<text x="4.1" y="318.2">E</text>
<text x="576.3" y="318.2">E</text>
<text x="41.6" y="408.3">1</text>
<text x="110.8" y="408.3">2</text>
<text x="179.9" y="408.3">3</text>
<text x="249.1" y="408.3">4</text>
<text x="318.2" y="408.3">5</text>
<text x="387.3" y="408.3">6</text>
<text x="456.5" y="408.3">7</text>
<text x="525.6" y="408.3">8</text>
</g>
<g font-size="3.2" fill="#000080">
<text x="67.7" y="39.9">R17</text>
<text x="198.2" y="39.9">R23</text>
<text x="340.6" y="39.9">R1H7</text>
<text x="474.1" y="41.3">180k</text>
<text x="474.1" y="38.1">R1HM1</text>
<text x="68" y="43">10K</text>
<text x="98.8" y="46.6">Q1</text>
<text x="198.5" y="43">10K</text>
<text x="229.3" y="46.6">Q5</text>
<text x="343.1" y="43">10K</text>
<text x="373.9" y="46.6">Q1H7</text>
<text x="69.7" y="53.7">R16</text>
<text x="200.2" y="53.7">R21</text>
<text x="342.5" y="53.7">R2H7</text>
<text x="470.4" y="51.9">R2HM1</text>
<text x="494.6" y="51.9">D1HM1</text>
<text x="69.8" y="56.9">10K</text>
<text x="200.4" y="56.9">10K</text>
<text x="345" y="56.9">10K</text>
<text x="473.8" y="55.1">100K</text>
<text x="60.7" y="61">R98</text>
<text x="60.9" y="64.2">10K</text>
<text x="191.2" y="61">R20</text>
<text x="191.4" y="64.2">10K</text>
<text x="333.6" y="61">R3H7</text>
<text x="336" y="64.2">10K</text>
<text x="79" y="67.8">Q3</text>
<text x="209.5" y="67.8">Q6</text>
<text x="354.2" y="67.8">Q2H7</text>
<text x="62.6" y="74.9">R60</text>
<text x="97.4" y="74.8">D5</text>
<text x="193.1" y="74.9">R24</text>
<text x="227.9" y="74.8">D2</text>
<text x="335.5" y="74.9">R4H7</text>
<text x="372.5" y="74.8">D1H7</text>
<text x="474.1" y="76.9">R1HM2</text>
<text x="59.3" y="78.1">2.7k</text>
<text x="189.8" y="78.1">2.7k</text>
<text x="334.4" y="78.1">2.7k</text>
<text x="474.1" y="80.1">180k</text>
<text x="470.4" y="90.8">R2HM2</text>
<text x="473.8" y="93.9">100K</text>
<text x="494.6" y="90.8">D1HM2</text>
<text x="67.7" y="106.9">R15</text>
<text x="198.2" y="106.9">R29</text>
<text x="340.6" y="106.9">R1H8</text>
<text x="68" y="110.1">10K</text>
<text x="98.8" y="113.7">Q4</text>
<text x="198.5" y="110.1">10K</text>
<text x="229.3" y="113.7">Q9</text>
<text x="343.1" y="110.1">10K</text>
<text x="373.9" y="113.7">Q1H8</text>
<text x="474.1" y="118.9">180k</text>
<text x="474.1" y="115.7">R1HM7</text>
<text x="69.7" y="120.8">R18</text>
<text x="69.8" y="124">10K</text>
<text x="200.4" y="124">10K</text>
<text x="202" y="120.8">R7</text>
<text x="342.5" y="120.8">R2H8</text>
<text x="345" y="124">10K</text>
<text x="60.7" y="128">R19</text>
<text x="60.9" y="131.2">10K</text>
<text x="191.4" y="131.2">10K</text>
<text x="193" y="128">R5</text>
<text x="333.6" y="128">R3H8</text>
<text x="336" y="131.2">10K</text>
<text x="470.4" y="129.6">R2HM7</text>
<text x="494.6" y="129.6">D1HM7</text>
<text x="79" y="134.8">Q2</text>
<text x="209.5" y="134.8">Q10</text>
<text x="354.2" y="134.8">Q2H8</text>
<text x="473.8" y="132.7">100K</text>
<text x="62.6" y="141.9">R12</text>
<text x="97.4" y="141.9">D1</text>
<text x="193.1" y="141.9">R30</text>
<text x="227.9" y="141.9">D7</text>
<text x="335.5" y="141.9">R4H8</text>
<text x="372.5" y="141.9">D1H8</text>
<text x="59.3" y="145.1">2.7k</text>
<text x="189.8" y="145.1">2.7k</text>
<text x="334.4" y="145.1">2.7k</text>
<text x="474.1" y="154.5">R1HM8</text>
<text x="474.1" y="157.7">180k</text>
<text x="67.7" y="173.9">R26</text>
<text x="198.2" y="173.9">R32</text>
<text x="340.6" y="173.9">R1H9</text>
<text x="470.4" y="168.4">R2HM8</text>
<text x="473.8" y="171.5">100K</text>
<text x="494.6" y="168.4">D1HM8</text>
<text x="68" y="177.1">10K</text>
<text x="198.5" y="177.1">10K</text>
<text x="343.1" y="177.1">10K</text>
<text x="98.8" y="180.7">Q8</text>
<text x="229.3" y="180.7">Q12</text>
<text x="373.9" y="180.7">Q1H9</text>
<text x="69.7" y="187.8">R27</text>
<text x="69.8" y="191">10K</text>
<text x="200.2" y="187.8">R33</text>
<text x="200.4" y="191">10K</text>
<text x="342.5" y="187.8">R2H9</text>
<text x="345" y="191">10K</text>
<text x="60.7" y="195">R28</text>
<text x="191.2" y="195">R34</text>
<text x="333.6" y="195">R3H9</text>
<text x="474.1" y="196.5">180k</text>
<text x="474.1" y="193.3">R1HM9</text>
<text x="60.9" y="198.3">10K</text>
<text x="79" y="201.8">Q7</text>
<text x="191.4" y="198.3">10K</text>
<text x="209.5" y="201.8">Q11</text>
<text x="336" y="198.3">10K</text>
<text x="354.2" y="201.8">Q2H9</text>
<text x="62.6" y="208.9">R25</text>
<text x="97.4" y="208.9">D3</text>
<text x="193.1" y="208.9">R31</text>
<text x="227.9" y="208.9">D8</text>
<text x="335.5" y="208.9">R4H9</text>
<text x="372.5" y="208.9">D1H9</text>
<text x="470.4" y="207.2">R2HM9</text>
<text x="494.6" y="207.2">D1HM9</text>
<text x="59.3" y="212.1">2.7k</text>
<text x="189.8" y="212.1">2.7k</text>
<text x="334.4" y="212.1">2.7k</text>
<text x="473.8" y="210.3">100K</text>
<text x="474.1" y="232.1">R1HM10</text>
<text x="474.1" y="235.3">180k</text>
<text x="338.8" y="240.9">R1H10</text>
<text x="343.1" y="244.1">10K</text>
<text x="468.7" y="246">R2HM10</text>
<text x="494.6" y="246">D1HM10</text>
<text x="373.9" y="247.7">Q1H10</text>
<text x="473.8" y="249.1">100K</text>
<text x="340.8" y="254.8">R2H10</text>
<text x="331.8" y="262">R3H10</text>
<text x="345" y="258">10K</text>
<text x="336" y="265.3">10K</text>
<text x="354.2" y="268.9">Q2H10</text>
<text x="333.7" y="275.9">R4H10</text>
<text x="372.5" y="275.9">D1H10</text>
<text x="334.4" y="279.2">2.7k</text>
</g>
</svg>
